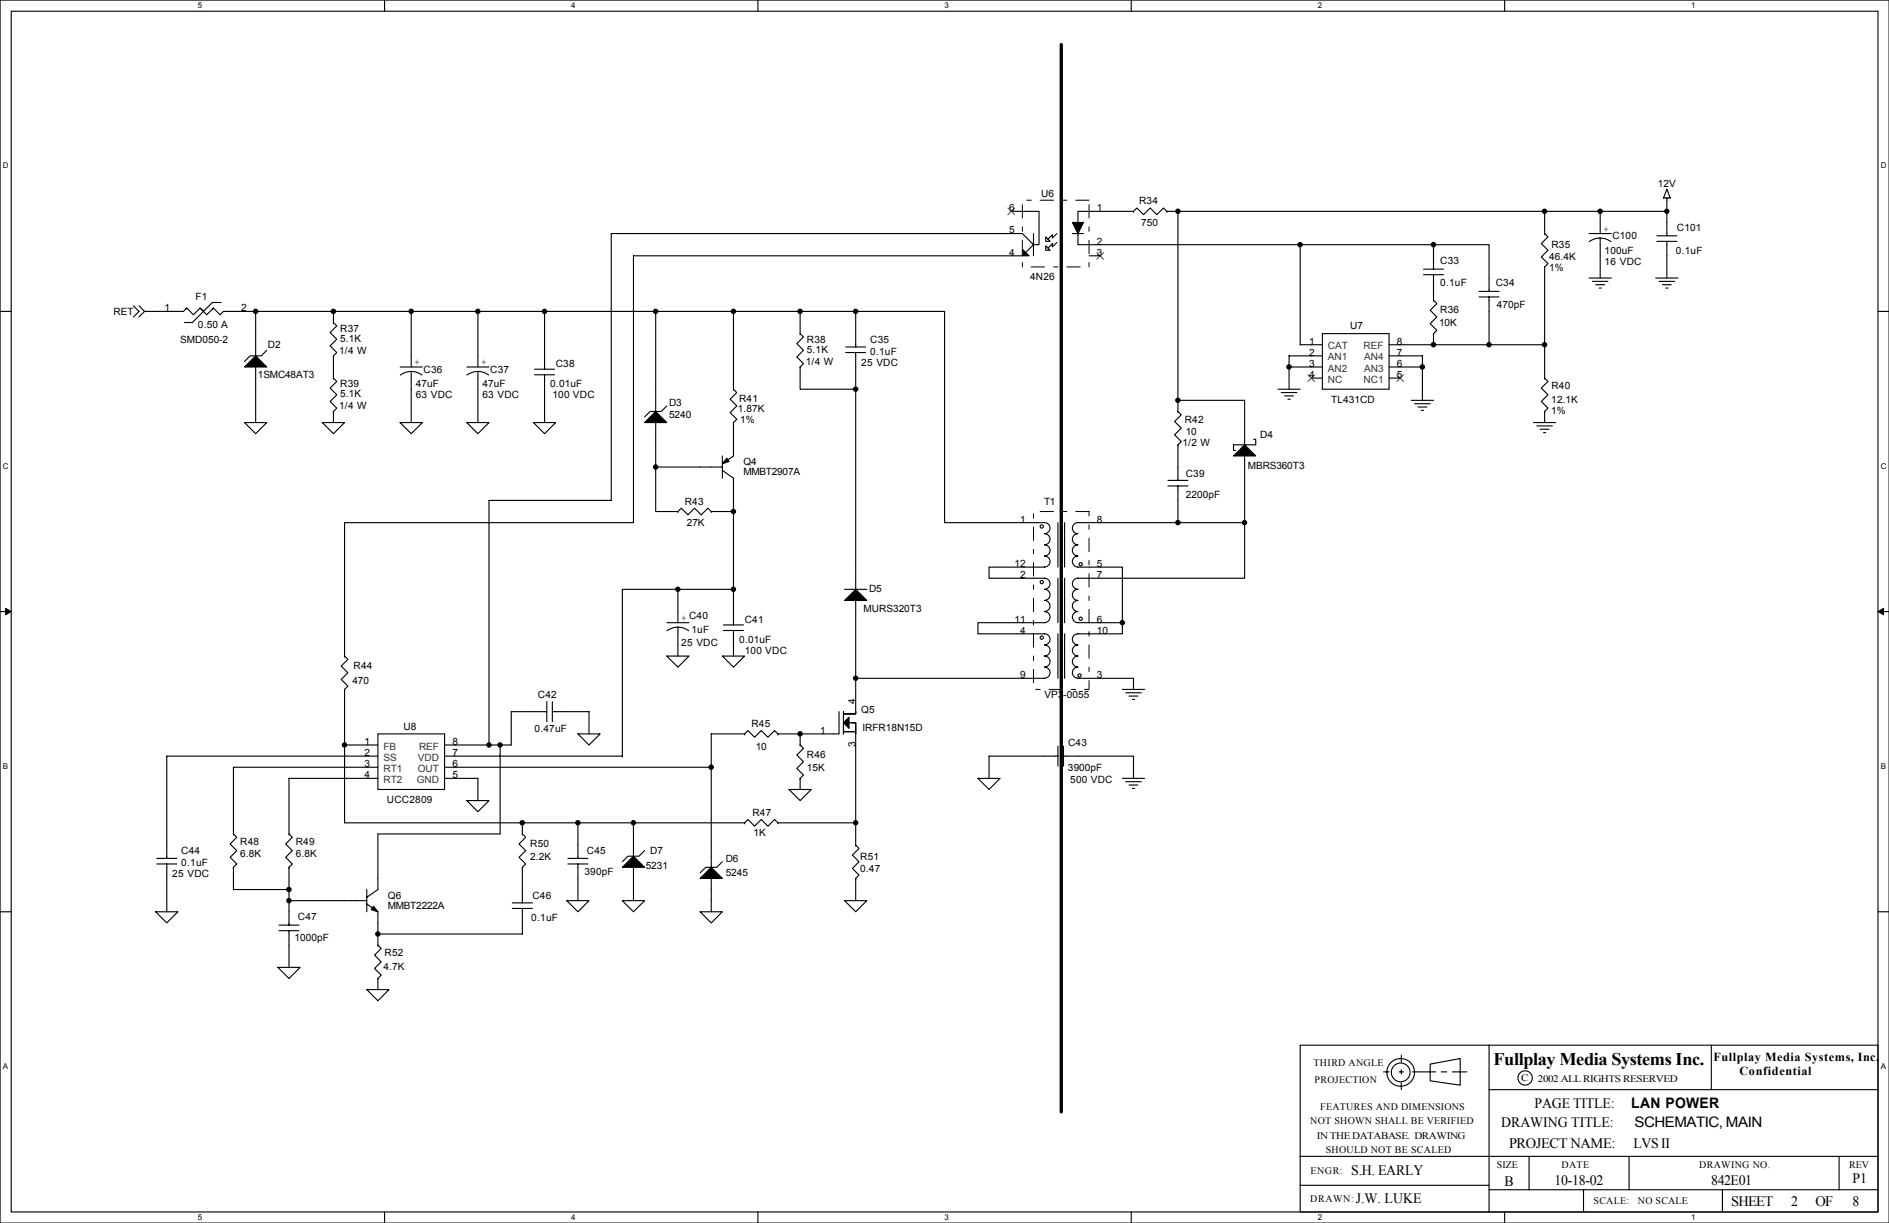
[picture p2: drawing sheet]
<svg xmlns="http://www.w3.org/2000/svg" width="432mm" height="279mm" viewBox="0 0 432 279" stroke-linecap="round" stroke-linejoin="round" font-family="sans-serif">
<path d="M0 0h431.8v279.4h-431.8zM2.6 2.6h426.7v274.3h-426.7z" fill="none" stroke="#000" stroke-width=".25"/>
<g fill="#fff">
<path d="M45.2 .3h1v2h-1z"/>
<path d="M45.2 277.1h1v2.1h-1z"/>
</g>
<path d="M87.9 0v2.6M87.9 276.9v2.5" fill="none" stroke="#000" stroke-width=".25"/>
<g fill="#fff">
<path d="M130.6 .3h1v2h-1z"/>
<path d="M130.6 277.1h1v2.1h-1z"/>
</g>
<path d="M173.2 0v2.6M173.2 276.9v2.5" fill="none" stroke="#000" stroke-width=".25"/>
<g fill="#fff">
<path d="M215.9 .3h1v2h-1z"/>
<path d="M215.9 277.1h1v2.1h-1z"/>
</g>
<path d="M258.6 0v2.6M258.6 276.9v2.5" fill="none" stroke="#000" stroke-width=".25"/>
<g fill="#fff">
<path d="M301.3 .3h1v2h-1z"/>
<path d="M301.3 277.1h1v2.1h-1z"/>
</g>
<path d="M343.9 0v2.6M343.9 276.9v2.5" fill="none" stroke="#000" stroke-width=".25"/>
<g fill="#fff">
<path d="M386.6 .3h1v2h-1z"/>
<path d="M386.6 277.1h1v2.1h-1z"/>
<path d="M.7 36.9h1.2v2h-1.2z"/>
<path d="M429.9 36.9h1.3v2h-1.3z"/>
<path d="M.7 105.4h1.2v2.1h-1.2z"/>
<path d="M429.9 105.4h1.3v2.1h-1.3z"/>
</g>
<path d="M0 71.1h2.6M429.3 71.1h2.5" fill="none" stroke="#000" stroke-width=".25"/>
<g fill="#fff">
<path d="M.7 174h1.2v2h-1.2z"/>
<path d="M429.9 174h1.2v2h-1.2z"/>
</g>
<path d="M0 139.7h2.6M429.3 139.7h2.5" fill="none" stroke="#000" stroke-width=".25"/>
<path d="M1.3 139l1.3 .7-1.3 .7zM429.3 139.7l1.3-.7v1.4z" fill="#000" stroke="#000" stroke-width=".23"/>
<g fill="#fff">
<path d="M.7 242.6h1.2v2h-1.2z"/>
<path d="M429.9 242.6h1.2v2h-1.2z"/>
</g>
<g fill="none" stroke="#000" stroke-width=".25">
<path d="M231.2 48.3h6.3v7.6h-1.3M233.7 58.4h-88.9v61h-66v30.5M234.5 57.7l1.7-1.8-2.5-2.5h-94v60.9h-27.9v55.9M236.2 53.4v5M241.6 53.4l-1 1v-.8l-1.1 1-.5-.5v1h1.1l-.6-.5M241.6 55.4l-1 1v-.8l-1.1 1.1-.5-.5v1h1.1l-.6-.5M245.1 53.4h2.6M248.9 58.4h2.6M259.1 48.3l.8-.8 1.5 1.5 1.5-1.5 1.5 1.5 1.6-1.5 .7 .8M259.1 48.3h.1M259.1 48.3h-12.7v7.6h81.3M266.7 48.3h2.6v43.2"/>
<path d="M266.7 48.3h.1M269.3 48.3h96.5M297.2 55.9v22.9h5.1M327.7 55.9h12.7v10.7M327.7 55.9v5.6M353.1 53.4l.7 .7-1.5 1.5 1.5 1.6-1.5 1.5 1.5 1.5-.7 .8M353.1 53.4h.1M353.1 48.3v5.1M363.2 53.4h5.1M363.3 55.2a4.1 4.1 0 0 1 4.9 0M365.8 54.4v9.1M378.7 55.1h4.6"/>
<path d="M378.7 53.9h4.6M381 48.3h-15.2v5.1M381 43.2l.8 2h-1.5zM381 45.2v8.7M381 55.1v8.4M30.5 69.9l1.3 1.2-1.3 1.3M31.8 69.9l1.2 1.2M33 71.1h8.9l.8-.7 1.5 1.5 1.5-1.5 1.6 1.5 1.5-1.5 1.5 1.5 .8-.8h7.3v10.2M33 71.1l-1.2 1.3M42.7 70.4l-.3 .2M45.7 70.4l.5 .5M48.8 70.4l-.3 .2"/>
<path d="M50.6 69.1h-2.1l-4.5 4.6h-1.8M58.4 71.1h35.6M76.2 73.7l.8 .7-1.5 1.6 1.5 1.5-1.5 1.5 1.5 1.5-.8 .8M76.2 73.7h.1M76.2 71.1v2.6M94 71.1h15.2v12.7M94 71.1v12.7M109.2 71.1h15.3v13.2M124.5 71.1h71.1M149.9 71.1h.1M149.9 71.1v22.9M167.7 71.1v17.8"/>
<path d="M182.9 76.2l.8 .8-1.6 1.5 1.6 1.5-1.6 1.6 1.6 1.5-.8 .7M182.9 76.2h.1M182.9 71.1v5.1M193.3 79.3h4.6M195.6 79.3v-8.2h20.3v48.3h22.9a1.26 1.26 0 0 1 1.2 1.3 1.26 1.26 0 0 1-1.2 1.2M302.3 76.2h15.2v12.7h-15.2zM317.5 78.8h22.9M325.4 62.8h4.6M325.4 61.5h4.6M327.7 68.6l.7 .8-1.5 1.5 1.5 1.5-1.5 1.5 1.5 1.6-.7 .7M327.7 68.6h.1M327.7 76.2h.1"/>
<path d="M327.7 62.8v5.8M327.7 76.2v2.6M338.1 67.8h4.6M338.1 66.6h4.6M340.4 67.8v11h12.7M353.1 61h.1M353.1 61v25.4M363.2 63.5h5.1M364 64.3h3.6M364.8 65h2M365.5 65.8h.5M378.5 63.5h5.1"/>
<path d="M379.2 64.3h3.6M380 65h2M380.8 65.8h.5M55.9 96.5h5.1l-2.6 2.6zM58.4 83.8v12.7M61 80l-1.3 1.3h-2.5l-1.3 1.3M73.7 96.5h5.1l-2.6 2.6zM76.2 86.4l.8 .7-1.5 1.6 1.5 1.5-1.5 1.5 1.5 1.5-.8 .8M76.2 86.4h.1M76.2 94h.1M76.2 81.3h.1M76.2 81.3v5.1"/>
<path d="M76.2 94v2.5M91.5 96.5h5l-2.5 2.6zM91.5 83.8h5M91.5 85.7a4.1 4.1 0 0 1 5 0M94 84.9v11.6M106.7 96.5h5.1l-2.6 2.6zM106.7 83.8h5.1M106.7 85.7a4.1 4.1 0 0 1 5 0M109.2 84.9v11.6M121.9 96.5h5.1l-2.5 2.6zM122.2 85.6h4.6M122.2 84.3h4.6"/>
<path d="M124.5 85.6v10.9M149.9 96.5v10.2h15.2M152.4 92.7l-1.2 1.3h-2.6l-1.3 1.3M167.7 96.5v7.7l-2.6 1.7M167.7 88.9l.7 .8-1.5 1.5 1.5 1.5-1.5 1.6 1.5 1.5-.7 .7M167.7 88.9h.1M167.7 96.5h.1M182.9 83.8v5.1h12.7v45.7M182.9 83.8h.1M193.3 80.5h4.6M195.6 80.5v8.4M269.3 94l.7 .8-1.5 1.5 1.5 1.5-1.5 1.5 1.5 1.6-.7 .7"/>
<path d="M269.3 94h.1M269.3 91.5h15.2v10.1M269.3 91.5v2.5M292.1 88.9h5.1M292.9 89.7h3.5M293.6 90.4h2.1M294.4 91.2h.5M294.7 83.8v5.1M299.7 86.4h2.6M302.3 81.3h-7.6v2.5h7.6M317.5 83.8h7.6v7.7M317.5 81.3h7.6v2.5"/>
<path d="M317.5 86.4h2.6M322.6 91.5h5.1M323.4 92.2h3.5M324.1 93h2.1M324.9 93.7h.5M350.5 96.5h5.1M351.3 97.3h3.6M352.1 98.1h2M352.8 98.8h.5M353.1 86.4l.7 .7-1.5 1.6 1.5 1.5-1.5 1.5 1.5 1.5-.7 .8M353.1 86.4h.1M353.1 94h.1"/>
<path d="M353.1 94v2.5M149.9 106.7v10.2h5.1M155 116.9l.7-.8 1.5 1.5 1.6-1.5 1.5 1.5 1.5-1.5 .8 .8M155 116.9h.1M162.6 116.9h.1M162.6 116.9h5.1M165.1 107.5l2.6 1.7v33.6M165.1 104.2v5M241.8 119.4v10.2M243.4 119.4v10.2M246.4 119.4a1.26 1.26 0 0 0-1.3 1.3 1.26 1.26 0 0 0 1.3 1.2M246.4 119.4h38.1"/>
<path d="M267 111h4.5M267 109.7h4.5M269.3 101.6h.1M269.3 101.6v8.1M269.3 111v8.4M284.5 119.4v12.7h-38.1M284.5 104.2v15.2M286.5 100.4h.5v1.2h-5v1.3h.5M155 134.6v7.7M167.7 134.6h-25.4v38.1M193.1 134.6h5M195.6 137.2v25.4"/>
<path d="M238.8 127a1.27 1.27 0 0 1 1.2 1.3 1.27 1.27 0 0 1-1.2 1.3h-12.7v2.5h12.7a1.26 1.26 0 0 1 1.2 1.3 1.26 1.26 0 0 1-1.2 1.2 1.27 1.27 0 0 1 1.2 1.3 1.27 1.27 0 0 1-1.2 1.3M238.8 137.2a1.27 1.27 0 0 1 1.2 1.3 1.27 1.27 0 0 1-1.2 1.2 1.27 1.27 0 0 1 1.2 1.3 1.27 1.27 0 0 1-1.2 1.3h-15.3v2.5h15.3a1.26 1.26 0 0 1 1.2 1.3 1.26 1.26 0 0 1-1.2 1.2 1.27 1.27 0 0 1 1.2 1.3 1.27 1.27 0 0 1-1.2 1.3M238.8 121.9a1.26 1.26 0 0 1 1.2 1.3 1.26 1.26 0 0 1-1.2 1.3 1.27 1.27 0 0 1 1.2 1.2 1.27 1.27 0 0 1-1.2 1.3M241.8 132.1v10.2M243.4 132.1v10.2M246.4 127a1.26 1.26 0 0 0-1.3 1.3 1.26 1.26 0 0 0 1.3 1.2M246.4 121.9a1.27 1.27 0 0 0-1.3 1.3 1.27 1.27 0 0 0 1.3 1.3 1.26 1.26 0 0 0-1.3 1.2 1.26 1.26 0 0 0 1.3 1.3M246.4 137.2a1.27 1.27 0 0 0-1.3 1.3 1.27 1.27 0 0 0 1.3 1.2 1.26 1.26 0 0 0-1.3 1.3 1.26 1.26 0 0 0 1.3 1.2M246.4 132.1a1.27 1.27 0 0 0-1.3 1.3 1.27 1.27 0 0 0 1.3 1.2 1.26 1.26 0 0 0-1.3 1.3 1.26 1.26 0 0 0 1.3 1.3M246.4 129.6h10.2v12.7h-10.2M78.8 149.9l.7 .7-1.5 1.6 1.5 1.5-1.5 1.5 1.5 1.5-.7 .8M78.8 149.9h.1"/>
<path d="M78.8 157.5h.1M78.8 157.5v30.5h91.4M152.4 149.9h5.1l-2.5 2.5zM152.4 142.3h5.1M152.5 144.1a4.1 4.1 0 0 1 4.9 0M155 143.3v6.6M165.1 149.9h5.1l-2.5 2.5zM165.4 144h4.5M165.4 142.8h4.5M167.7 144v5.9M195.6 155h43.2M238.8 149.9a1.26 1.26 0 0 1 1.2 1.2 1.26 1.26 0 0 1-1.2 1.3 1.27 1.27 0 0 1 1.2 1.3 1.27 1.27 0 0 1-1.2 1.2"/>
<path d="M241.8 144.8v10.2M243.4 144.8v10.2M246.4 149.9a1.27 1.27 0 0 0-1.3 1.3 1.27 1.27 0 0 0 1.3 1.2 1.26 1.26 0 0 0-1.3 1.3 1.26 1.26 0 0 0 1.3 1.2M246.4 144.8a1.27 1.27 0 0 0-1.3 1.3 1.27 1.27 0 0 0 1.3 1.2 1.26 1.26 0 0 0-1.3 1.3 1.26 1.26 0 0 0 1.3 1.3M246.4 155h12.7v2.5M256.6 142.3v2.5h-10.2M256.6 157.5h5M257.3 158.3h3.6M258.1 159h2M258.8 159.8h.6M78.8 170.2h7.6M86.4 167.7h15.2v12.7h-15.2z"/>
<path d="M86.4 172.7h-48.3v23.4M86.4 177.8h-20.3v12.7M86.4 175.3h-33v15.2M101.6 172.7h40.7M101.6 177.8h7.6v5.1M101.6 175.3h61M114.3 170.2v20.3h-27.9v12.7l-2.6 1.8M125 162.6h-8.1v7.6h-15.3M125 160.3v4.6M126.3 162.6h8.3v5.1M126.3 160.3v4.6M132.1 167.7h5.1l-2.6 2.5z"/>
<path d="M142.3 172.7h.1M170.2 167.7l.8-.8 1.5 1.5 1.5-1.5 1.5 1.5 1.6-1.5 .7 .8M170.2 167.7h.1M170.2 167.7h-7.6v30.4M177.8 167.7h.1M182.9 170.2l.8 .8-1.6 1.5 1.6 1.5-1.6 1.5 1.6 1.6-.8 .7M182.9 170.2h.1M182.9 177.8h.1M182.9 167.7v2.5M182.9 177.8v2.6M191.8 162.6v5.1h-14M192.8 162.6v5.1"/>
<path d="M192.8 167.2h2.8M194.1 165.1h1.5v2.6M194.6 165.1h1v2.6M195.6 162.6v.5h-2.5M195.6 162.6v.5h-2.8M195.6 167.7v25.4M223.5 177.8h5.1l-2.5 2.6zM241.8 172.7h-15.7v5.1M241.8 170.5v4.5M243.1 172.7h16v5.1M243.1 170.5v4.5M256.6 177.8h5"/>
<path d="M257.3 178.6h3.6M258.1 179.3h2M35.8 197.4h4.6M35.8 196.1h4.6M38.1 197.4v10.9M53.4 198.1v5.1h12.7v2.6M53.4 190.5l.7 .8-1.5 1.5 1.5 1.5-1.5 1.6 1.5 1.5-.7 .7M53.4 190.5h.1M53.4 198.1h.1M66.1 190.5l.7 .8-1.5 1.5 1.5 1.5-1.5 1.6 1.5 1.5-.7 .7M66.1 190.5h.1M66.1 198.1h.1"/>
<path d="M66.1 198.1v5.1M106.7 182.9h5.1l-2.6 2.5zM119.4 190.5l.8 .8-1.6 1.5 1.6 1.5-1.6 1.6 1.6 1.5-.8 .7M119.4 190.5h.1M119.4 198.1h.1M119.4 188v2.5M119.4 198.1v8.2M129.8 197.4h4.6M129.8 196.1h4.6M132.1 188v8.1M132.1 197.4v8.4M144.8 188v7.6"/>
<path d="M144.8 198.1v7.7M147.3 194.3l-1.2 1.3h-2.6l-1.2 1.3M165.1 196.9l-1.2 1.2h-2.6l-1.3 1.3M170.2 188l.8-.8 1.5 1.5 1.5-1.5 1.5 1.5 1.6-1.5 .7 .8M170.2 188h.1M177.8 188h.1M177.8 188h17.8M180.4 180.4h5l-2.5 2.5zM195.6 193.1l.8 .7-1.6 1.5 1.6 1.6-1.6 1.5 1.6 1.5-.8 .8M195.6 193.1h.1M258.8 180.1h.6M0 208.3h2.6"/>
<path d="M35.6 208.3h5.1l-2.6 2.5zM63.8 212.6h4.5M63.8 211.3h4.5M66.1 205.8h17.7M66.1 205.8v5.5M66.1 212.6v8.4M83.8 206.5l2.6 1.8v5.1h33v-5.9M83.8 203.2v5.1M86.4 215.9l.7 .8-1.5 1.5 1.5 1.5-1.5 1.6 1.5 1.5-.7 .7M86.4 215.9h.1M86.4 213.4v2.5M117.1 207.5h4.6"/>
<path d="M117.1 206.3h4.6M129.6 205.8h5l-2.5 2.5zM142.3 205.8h5l-2.5 2.5zM160 208.3h5.1l-2.5 2.5zM162.6 200.7v7.6M193.1 205.8h5l-2.5 2.5zM195.6 200.7h.1M195.6 200.7v5.1M429.3 208.3h2.5M63.5 221h5.1l-2.5 2.5zM83.8 226.1h5.1l-2.5 2.5zM86.4 223.5h.1"/>
<path d="M86.4 223.5v2.6M340.4 238.8h88.9v38.1h-88.9zM340.4 238.8h-43.2v38.1h43.2M391.2 238.8v10.1M316.3 244.9h1.2M319.8 244.9h1M320.3 241.1v1.5M320.3 244.4v1M320.3 247.4v1.5M322.9 244.9h5.3M326.9 243.1l6.9-1.3v6.1l-6.9-1zM329.5 244.9h1.2"/>
<path d="M332 244.9h3.3M340.4 248.9h88.9M297.2 264.2h132.1M297.2 270.8h43.2M340.4 271.8h88.9M349.5 264.2v7.6M362 271.8v5.1M372.4 264.2v7.6M393.7 271.8v5.1M420.4 264.2v7.6"/>
<circle cx="238.1" cy="120.3" r=".38"/>
<circle cx="238.1" cy="133" r=".38"/>
<circle cx="247" cy="128.9" r=".38"/>
<circle cx="238.1" cy="145.7" r=".38"/>
<circle cx="246.8" cy="154.3" r=".38"/>
<circle cx="247" cy="141.4" r=".38"/>
<circle cx="320.2" cy="245" r="3.2"/>
<circle cx="320.2" cy="245" r="2.15"/>
<circle cx="348.6" cy="246.3" r="1.64"/>
</g>
<path d="M242.6 10.2v243.8" fill="none" stroke="#000" stroke-width=".76"/>
<g fill="#000" stroke="#000" stroke-width=".25">
<path d="M233.7 56.9l1.5 1.5h-1.5z" fill-rule="evenodd"/>
<path d="M245.1 50.8h2.6l-1.3 2.6z" fill-rule="evenodd"/>
<path d="M58.4 81.3l2.6 2.5h-5.1z" fill-rule="evenodd"/>
<path d="M149.9 94l2.5 2.5h-5.1z" fill-rule="evenodd"/>
<path d="M166.1 104.7l.5 .7-1.5 .5z" fill-rule="evenodd"/>
<path d="M284.5 101.6l2.5 2.6h-5z" fill-rule="evenodd"/>
<path d="M193.1 137.2l2.5-2.6 2.5 2.6z" fill-rule="evenodd"/>
<path d="M192.8 165.1l1.3-1.2v2.5z" fill-rule="evenodd"/>
<path d="M142.3 198.1l2.5-2.5 2.5 2.5z" fill-rule="evenodd"/>
<path d="M85.4 207l1 1.3-1.5-.5z" fill-rule="evenodd"/>
<path d="M162.6 198.1l2.5 2.6h-5.1z" fill-rule="evenodd"/>
<circle cx="269.2" cy="48.3" r=".5"/>
<circle cx="297.2" cy="55.9" r=".5"/>
<circle cx="327.7" cy="55.9" r=".5"/>
<circle cx="353.1" cy="48.3" r=".5"/>
<circle cx="365.8" cy="48.3" r=".5"/>
<circle cx="381" cy="48.3" r=".5"/>
<circle cx="58.4" cy="71.1" r=".5"/>
<circle cx="76.2" cy="71.1" r=".5"/>
<circle cx="94" cy="71.1" r=".5"/>
<circle cx="109.2" cy="71.1" r=".5"/>
<circle cx="124.5" cy="71.1" r=".5"/>
<circle cx="149.9" cy="71.1" r=".5"/>
<circle cx="167.6" cy="71.1" r=".5"/>
<circle cx="182.9" cy="71.1" r=".5"/>
<circle cx="195.6" cy="71.1" r=".5"/>
<circle cx="327.7" cy="78.7" r=".5"/>
<circle cx="340.4" cy="78.7" r=".5"/>
<circle cx="353.1" cy="78.7" r=".5"/>
<circle cx="195.6" cy="88.9" r=".5"/>
<circle cx="269.2" cy="91.4" r=".5"/>
<circle cx="294.6" cy="83.8" r=".5"/>
<circle cx="325.1" cy="83.8" r=".5"/>
<circle cx="149.9" cy="106.7" r=".5"/>
<circle cx="167.6" cy="116.8" r=".5"/>
<circle cx="269.2" cy="119.4" r=".5"/>
<circle cx="284.5" cy="119.4" r=".5"/>
<circle cx="154.9" cy="134.6" r=".5"/>
<circle cx="167.6" cy="134.6" r=".5"/>
<circle cx="195.6" cy="154.9" r=".5"/>
<circle cx="256.5" cy="142.2" r=".5"/>
<circle cx="78.7" cy="170.2" r=".5"/>
<circle cx="111.8" cy="170.2" r=".5"/>
<circle cx="114.3" cy="170.2" r=".5"/>
<circle cx="162.6" cy="175.3" r=".5"/>
<circle cx="182.9" cy="167.6" r=".5"/>
<circle cx="119.4" cy="188" r=".5"/>
<circle cx="132.1" cy="188" r=".5"/>
<circle cx="144.8" cy="188" r=".5"/>
<circle cx="195.6" cy="188" r=".5"/>
<circle cx="66" cy="203.2" r=".5"/>
<circle cx="66" cy="205.7" r=".5"/>
<circle cx="86.4" cy="213.4" r=".5"/>
</g>
<path d="M233.7 45.7h15.2v15.3h-15.2zM236.2 116.9h12.7v40.6h-12.7z" fill="none" stroke="#fff" stroke-width=".23" stroke-dasharray="3 2 1 2"/>
<path d="M233.7 45.7h15.2v15.3h-15.2zM236.2 116.9h12.7v40.6h-12.7z" fill="none" stroke="#000" stroke-width=".23" stroke-dasharray="3 2 1 2"/>
<path d="M230.4 47.5l1.5 1.6M231.9 47.5l-1.5 1.6M250.7 57.7l1.6 1.5M252.2 57.7l-1.5 1.5M299 85.6l1.5 1.6M300.5 85.6l-1.5 1.6M319.3 85.6l1.5 1.6M320.8 85.6l-1.5 1.6" fill="none" stroke="#4c4c4c" stroke-width=".23"/>
<text font-size="4.1" x="341.4" y="243.3">Fullplay Media Systems Inc.</text>
<g font-size="3.3">
<text x="343.2" y="257.5">DRAWING TITLE:</text>
<text x="350.8" y="253.2">PAGE TITLE:</text>
<text x="372.9" y="253">LAN POWER</text>
<text x="373.7" y="257.5">SCHEMATIC, MAIN</text>
<text x="345" y="262.3">PROJECT NAME:</text>
<text x="373.4" y="262.3">LVS II</text>
<text x="308.9" y="268.4">S.H. EARLY</text>
<text x="309.9" y="274.8">J.W. LUKE</text>
<text x="343.9" y="271">B</text>
<text x="355.4" y="270.7">10-18-02</text>
<text x="391.2" y="270.7">842E01</text>
<text x="395.8" y="275.5">SHEET</text>
<text x="409.5" y="275.5">2</text>
<text x="415" y="275.5">OF</text>
<text x="423.4" y="270.2">P1</text>
<text x="423.4" y="275.5">8</text>
</g>
<g font-size="2.8">
<text x="391.7" y="242.3">Fullplay Media Systems, Inc.</text>
<text x="397.6" y="245.6">Confidential</text>
</g>
<g font-size="2.3">
<text x="238" y="45">U6</text>
<text x="260.4" y="46.5">R34</text>
<text x="379" y="42.7">12V</text>
<text x="230.7" y="48.3">6</text>
<text x="230.7" y="53.3">5</text>
<text x="250.7" y="48.3">1</text>
<text x="260.9" y="51.6">750</text>
<text x="366.5" y="52.9">+</text>
<text x="383.3" y="52.9">C101</text>
<text x="230.7" y="58.4">4</text>
<text x="250.7" y="55.9">2</text>
<text x="250.7" y="58.4">3</text>
<text x="354.1" y="59.5">46.4K</text>
<text x="354.6" y="56.7">R35</text>
<text x="366.8" y="58">100uF</text>
<text x="368.6" y="54.7">C100</text>
<text x="383.1" y="58">0.1uF</text>
<text x="235.5" y="64.1">4N26</text>
<text x="329.2" y="60.2">C33</text>
<text x="329.2" y="65.3">0.1uF</text>
<text x="341.9" y="65.3">C34</text>
<text x="354.1" y="62">1%</text>
<text x="366.8" y="60.5">16 VDC</text>
<text x="25.9" y="71.9">RET</text>
<text x="37.6" y="71.1">1</text>
<text x="44.7" y="68.6">F1</text>
<text x="55.1" y="71.1">2</text>
<text x="329.2" y="71.4">R36</text>
<text x="342.2" y="70.4">470pF</text>
<text x="45.2" y="75">0.50 A</text>
<text x="77.8" y="75.7">R37</text>
<text x="308.6" y="75.2">U7</text>
<text x="329" y="74.5">10K</text>
<text x="41.2" y="78.3">SMD050-2</text>
<text x="61.2" y="79.5">D2</text>
<text x="77.5" y="80.8">1/4 W</text>
<text x="77.8" y="78">5.1K</text>
<text x="94.8" y="83.4">+</text>
<text x="110" y="83.4">+</text>
<text x="127" y="83.9">C38</text>
<text x="184.2" y="83.4">1/4 W</text>
<text x="184.4" y="78.3">R38</text>
<text x="184.4" y="80.6">5.1K</text>
<text x="196.9" y="83.6">25 VDC</text>
<text x="198.9" y="78.3">C35</text>
<text x="198.9" y="81.1">0.1uF</text>
<text x="299.2" y="78.7">1</text>
<text x="299.2" y="81.3">2</text>
<text x="299.2" y="83.8">3</text>
<text x="319.3" y="83.8">6</text>
<text x="319.3" y="81.3">7</text>
<text x="319.3" y="78.7">8</text>
<text x="58.9" y="86.4">1SMC48AT3</text>
<text x="77.8" y="88.4">R39</text>
<text x="95" y="88.4">47uF</text>
<text x="96.8" y="85.1">C36</text>
<text x="110.3" y="88.4">47uF</text>
<text x="112.1" y="85.1">C37</text>
<text x="125.8" y="88.4">0.01uF</text>
<text x="299.2" y="86.4">4</text>
<text x="319.3" y="86.4">5</text>
<text x="354.6" y="88.9">R40</text>
<text x="77.5" y="93.5">1/4 W</text>
<text x="77.8" y="90.7">5.1K</text>
<text x="95" y="91">63 VDC</text>
<text x="110.3" y="91">63 VDC</text>
<text x="126.3" y="91">100 VDC</text>
<text x="152.9" y="92.8">D3</text>
<text x="152.9" y="95.5">5240</text>
<text x="168.7" y="94">1.87K</text>
<text x="169" y="91.7">R41</text>
<text x="304.3" y="92">TL431CD</text>
<text x="354.6" y="92">12.1K</text>
<text x="354.6" y="94.5">1%</text>
<text x="169.2" y="96.6">1%</text>
<text x="270.3" y="101.9">1/2 W</text>
<text x="270.8" y="96.6">R42</text>
<text x="271" y="99.4">10</text>
<text x="288.1" y="100.1">D4</text>
<text x="169.9" y="106.2">Q4</text>
<text x="285.3" y="107.2">MBRS360T3</text>
<text x="169.9" y="108.5">MMBT2907A</text>
<text x="271" y="113.8">2200pF</text>
<text x="271.1" y="109">C39</text>
<text x="156.5" y="115.4">R43</text>
<text x="233.2" y="119.4">1</text>
<text x="238.7" y="115.4">T1</text>
<text x="250.7" y="119.4">8</text>
<text x="157" y="120.2">27K</text>
<text x="231.9" y="129.5">12</text>
<text x="250.7" y="129.5">5</text>
<text x="198.6" y="135.2">D5</text>
<text x="233.2" y="132.1">2</text>
<text x="250.7" y="132.1">7</text>
<text x="155.7" y="141.8">+ C40</text>
<text x="170.2" y="142.3">C41</text>
<text x="197.4" y="139.7">MURS320T3</text>
<text x="231.9" y="142.2">11</text>
<text x="250.7" y="142.2">6</text>
<text x="155.7" y="147.6">25 VDC</text>
<text x="158" y="144.6">1uF</text>
<text x="168.9" y="146.9">0.01uF</text>
<text x="170.2" y="149.4">100 VDC</text>
<text x="233.2" y="144.8">4</text>
<text x="250.7" y="144.8">10</text>
<text x="80.8" y="153">R44</text>
<text x="233.2" y="154.9">9</text>
<text x="250.7" y="154.9">3</text>
<text x="80.5" y="156.3">470</text>
<text x="123" y="159.6">C42</text>
<text x="195.6" y="160.8" transform="rotate(-90 195.6 160.8)">4</text>
<text x="238.8" y="159.6">VP3-0055</text>
<text x="92.2" y="166.7">U8</text>
<text x="122.2" y="167.2">0.47uF</text>
<text x="171.7" y="166.2">R45</text>
<text x="187.5" y="167.6">1</text>
<text x="196.9" y="162.9">Q5</text>
<text x="197.1" y="166.9">IRFR18N15D</text>
<text x="83.3" y="170.2">1</text>
<text x="83.3" y="172.7">2</text>
<text x="103.4" y="172.7">7</text>
<text x="103.4" y="170.2">8</text>
<text x="172.7" y="171.2">10</text>
<text x="184.4" y="173.3">R46</text>
<text x="195.6" y="170.7" transform="rotate(-90 195.6 170.7)">3</text>
<text x="244.1" y="170.5">C43</text>
<text x="83.3" y="175.3">3</text>
<text x="83.3" y="177.8">4</text>
<text x="103.4" y="175.3">6</text>
<text x="103.4" y="177.8">5</text>
<text x="184.4" y="176.1">15K</text>
<text x="244.1" y="176.1">3900pF</text>
<text x="244.6" y="178.9">500 VDC</text>
<text x="88.4" y="183.4">UCC2809</text>
<text x="172" y="186.5">R47</text>
<text x="172.2" y="191.1">1K</text>
<text x="41.4" y="195.1">C44</text>
<text x="41.4" y="197.9">0.1uF</text>
<text x="54.9" y="193.1">R48</text>
<text x="54.9" y="195.9">6.8K</text>
<text x="67.6" y="193.1">R49</text>
<text x="67.6" y="195.9">6.8K</text>
<text x="121.2" y="193.6">R50</text>
<text x="121.2" y="196.4">2.2K</text>
<text x="134.2" y="195.1">C45</text>
<text x="148.6" y="195.1">D7</text>
<text x="165.9" y="196.9">D6</text>
<text x="196.6" y="196.4">R51</text>
<text x="39.4" y="200.4">25 VDC</text>
<text x="133.6" y="199.9">390pF</text>
<text x="147.6" y="198.4">5231</text>
<text x="165.9" y="200.2">5245</text>
<text x="196.6" y="199.2">0.47</text>
<text x="88.7" y="205.3">Q6</text>
<text x="88.7" y="207.6">MMBT2222A</text>
<text x="121.7" y="205.3">C46</text>
<text x="67.3" y="214.9">1000pF</text>
<text x="68.1" y="210.1">C47</text>
<text x="121.5" y="210.4">0.1uF</text>
<text x="87.7" y="221.5">4.7K</text>
<text x="87.9" y="218.5">R52</text>
<text x="300.2" y="243.6">THIRD ANGLE</text>
<text x="300.5" y="247.4">PROJECTION</text>
<text x="347.7" y="246.9">C</text>
<text x="351.6" y="247.2">2002 ALL RIGHTS RESERVED</text>
<text x="299.5" y="256.8">NOT SHOWN SHALL BE VERIFIED</text>
<text x="301.8" y="253.5">FEATURES AND DIMENSIONS</text>
<text x="301" y="260.1">IN THE DATABASE. DRAWING</text>
<text x="303.1" y="263.4">SHOULD NOT BE SCALED</text>
<text x="299.6" y="268.3">ENGR:</text>
<text x="342.2" y="266.7">SIZE</text>
<text x="356.9" y="266.7">DATE</text>
<text x="388.4" y="266.7">DRAWING NO.</text>
<text x="422.7" y="266.7">REV</text>
<text x="299.5" y="274.6">DRAWN:</text>
<text x="364.3" y="275.1">SCALE:</text>
<text x="374.4" y="275.1">NO SCALE</text>
</g>
<g font-size="2.3" fill="#333">
<text x="303.6" y="79.8">CAT</text>
<text x="303.6" y="82.3">AN1</text>
<text x="311.7" y="79.8">REF</text>
<text x="311.8" y="82.3">AN4</text>
<text x="303.6" y="84.9">AN2</text>
<text x="303.6" y="87.4">NC</text>
<text x="311.7" y="87.4">NC1</text>
<text x="311.8" y="84.9">AN3</text>
<text x="87.7" y="171.2">FB</text>
<text x="87.7" y="173.8">SS</text>
<text x="95.5" y="173.8">VDD</text>
<text x="95.8" y="171.2">REF</text>
<text x="87.7" y="176.3">RT1</text>
<text x="87.7" y="178.9">RT2</text>
<text x="95.3" y="178.9">GND</text>
<text x="95.5" y="176.3">OUT</text>
</g>
<g font-size="1.8">
<text x="45.2" y="1.9">5</text>
<text x="130.6" y="1.9">4</text>
<text x="215.9" y="1.9">3</text>
<text x="301.3" y="1.9">2</text>
<text x="386.6" y="1.9">1</text>
<text x=".7" y="38.5">D</text>
<text x="429.9" y="38.5">D</text>
<text x=".7" y="107.1">C</text>
<text x="429.9" y="107.1">C</text>
<text x=".7" y="175.6">B</text>
<text x="429.9" y="175.6">B</text>
<text x=".7" y="244.2">A</text>
<text x="429.9" y="244.2">A</text>
<text x="45.2" y="278.8">5</text>
<text x="130.6" y="278.8">4</text>
<text x="215.9" y="278.8">3</text>
<text x="301.3" y="278.8">2</text>
<text x="386.6" y="278.8">1</text>
</g>
</svg>
